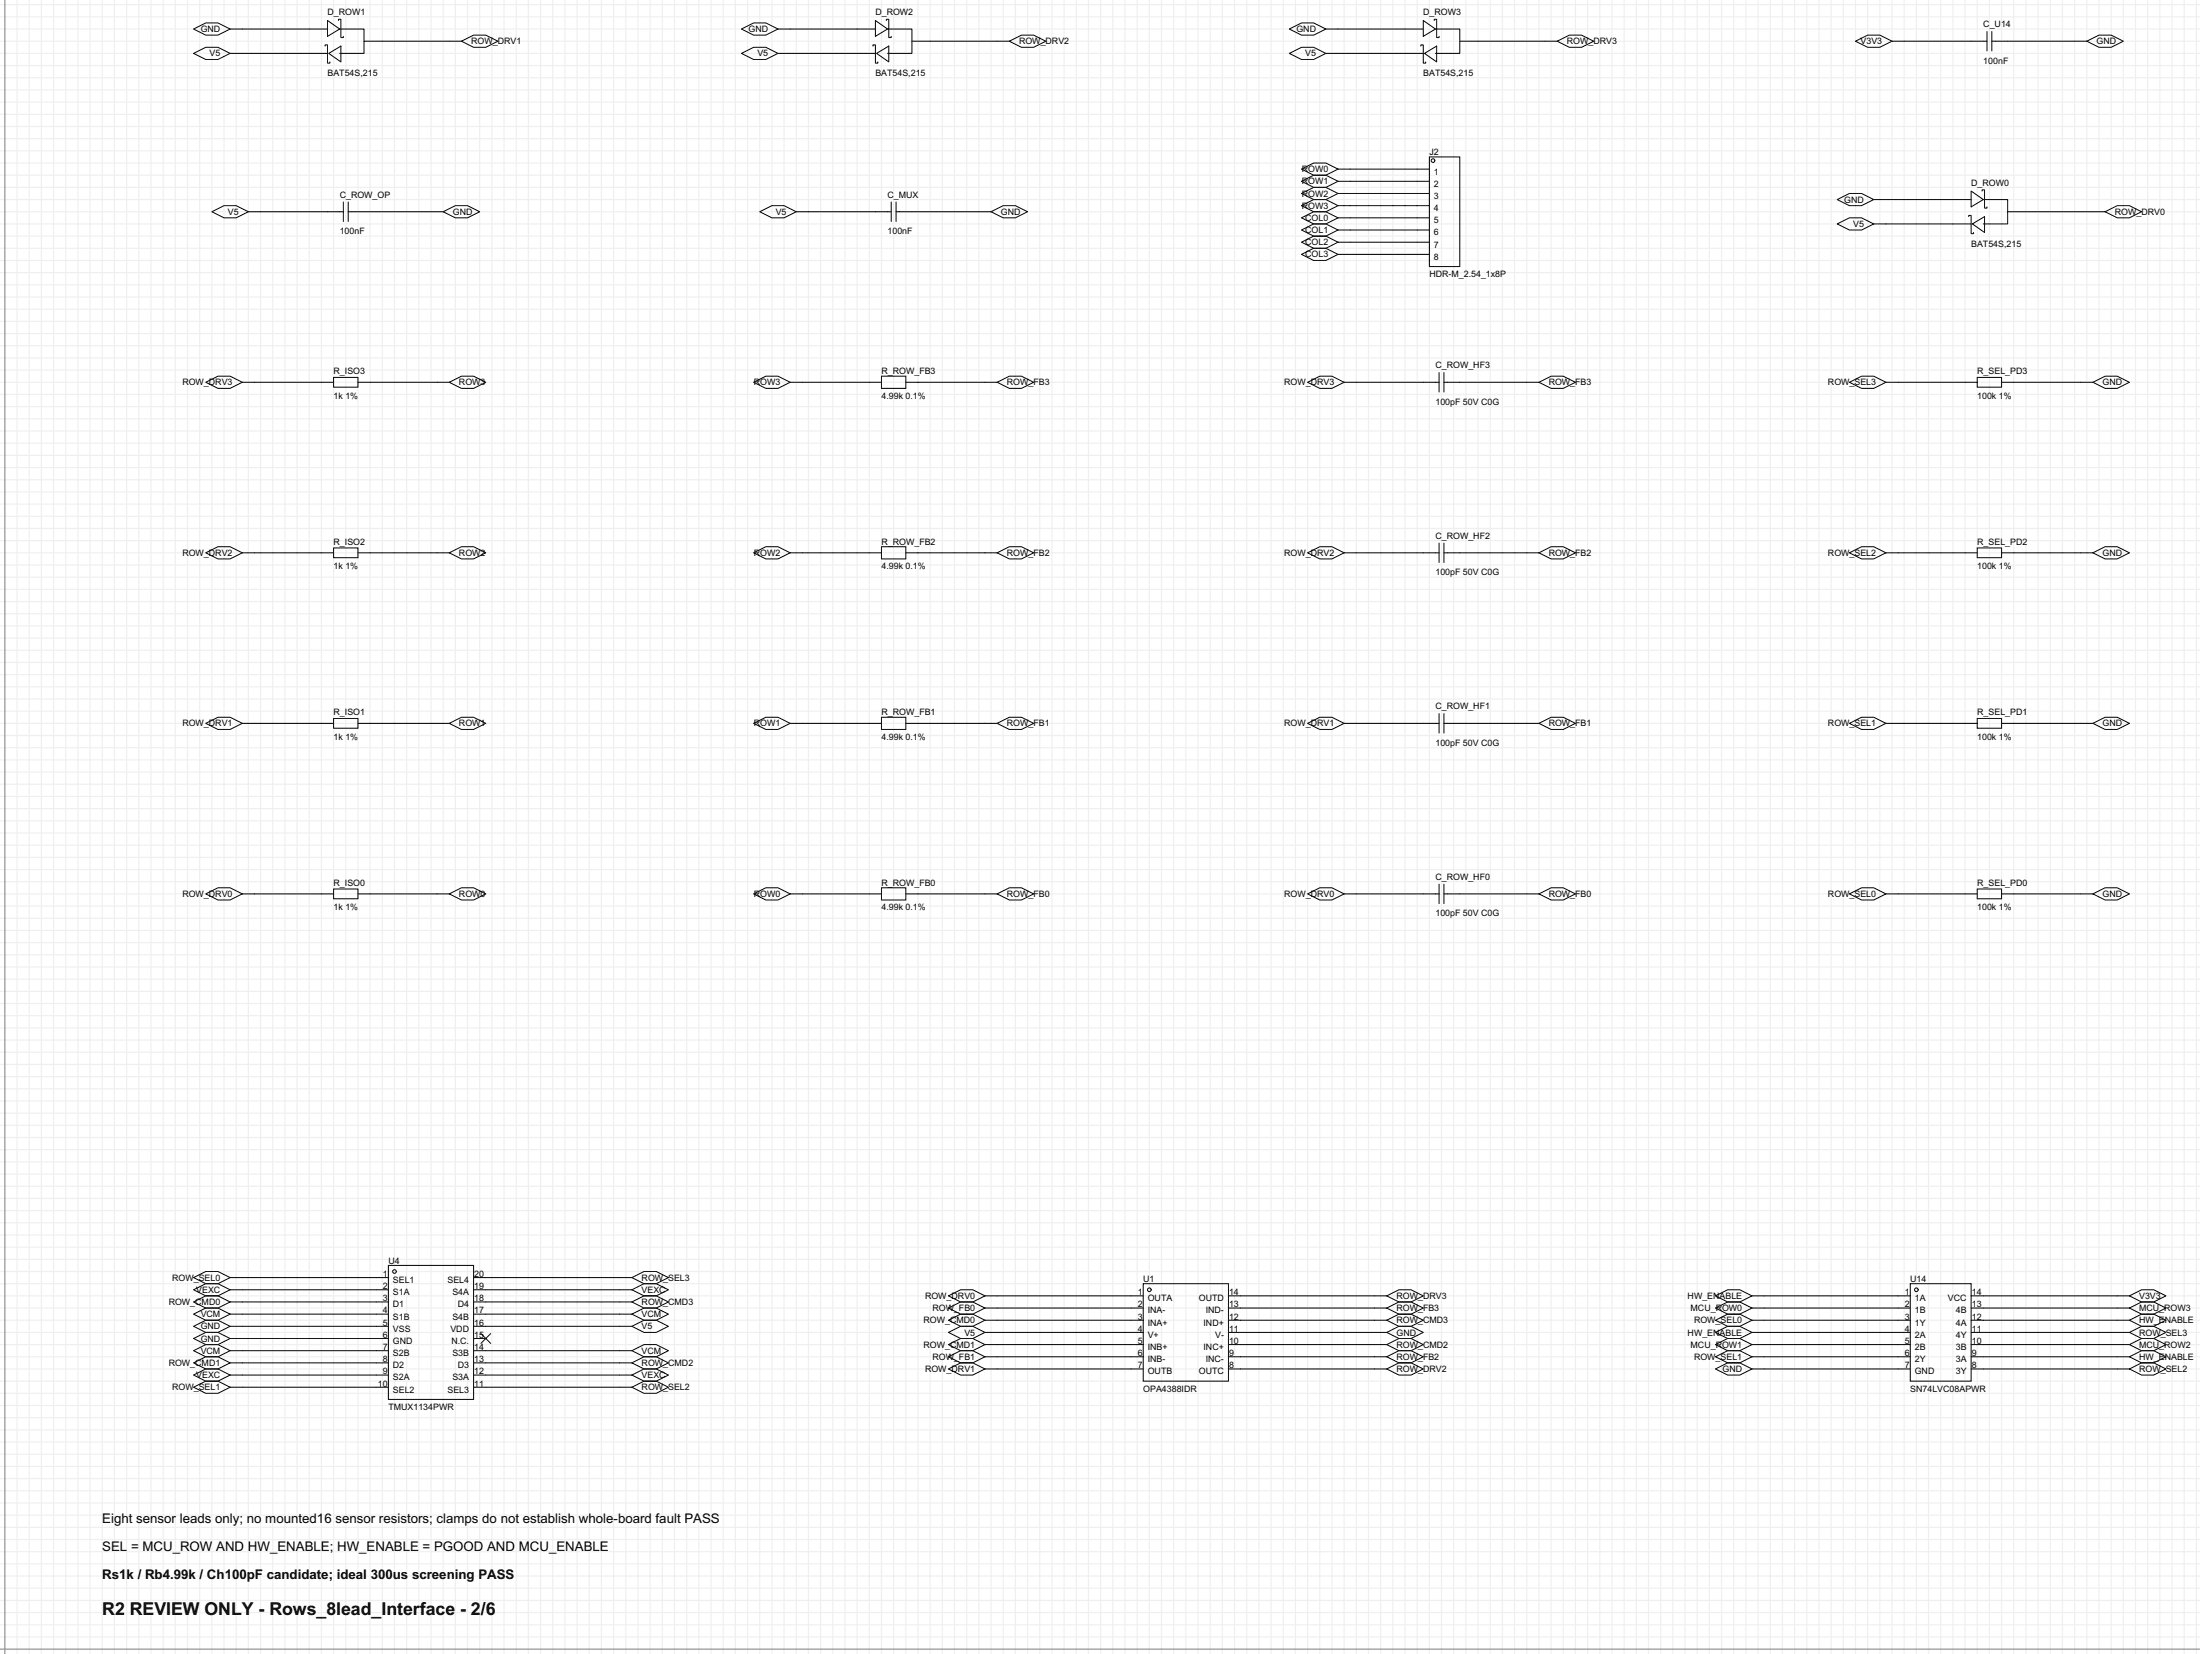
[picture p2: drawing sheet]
<svg xmlns="http://www.w3.org/2000/svg" width="459mm" height="345mm" viewBox="0 0 459 345" stroke-linecap="round" stroke-linejoin="round" font-family="sans-serif">
<g fill="none" stroke="#f0f0eb" stroke-width=".25">
<path d="M1 0v344.9M3.6 0v344.9M6.1 0v344.9M8.6 0v344.9M11.2 0v344.9M13.7 0v344.9M16.3 0v344.9M18.8 0v344.9M21.3 0v344.9M23.9 0v344.9M26.4 0v344.9M29 0v344.9"/>
<path d="M31.5 0v344.9M34 0v344.9M36.6 0v344.9M39.1 0v344.9M41.7 0v344.9M44.2 0v344.9M46.7 0v344.9M49.3 0v344.9M51.8 0v344.9M54.4 0v344.9M56.9 0v344.9M59.4 0v344.9"/>
<path d="M62 0v344.9M64.5 0v344.9M67.1 0v344.9M69.6 0v344.9M72.1 0v344.9M74.7 0v344.9M77.2 0v344.9M79.8 0v344.9M82.3 0v344.9M84.8 0v344.9M87.4 0v344.9M89.9 0v344.9"/>
<path d="M92.5 0v344.9M95 0v344.9M97.5 0v344.9M100.1 0v344.9M102.6 0v344.9M105.2 0v344.9M107.7 0v344.9M110.2 0v344.9M112.8 0v344.9M115.3 0v344.9M117.9 0v344.9M120.4 0v344.9"/>
<path d="M122.9 0v344.9M125.5 0v344.9M128 0v344.9M130.6 0v344.9M133.1 0v344.9M135.6 0v344.9M138.2 0v344.9M140.7 0v344.9M143.3 0v344.9M145.8 0v344.9M148.3 0v344.9M150.9 0v344.9"/>
<path d="M153.4 0v344.9M156 0v344.9M158.5 0v344.9M161 0v344.9M163.6 0v344.9M166.1 0v344.9M168.7 0v344.9M171.2 0v344.9M173.7 0v344.9M176.3 0v344.9M178.8 0v344.9M181.4 0v344.9"/>
<path d="M183.9 0v344.9M186.4 0v344.9M189 0v344.9M191.5 0v344.9M194.1 0v344.9M196.6 0v344.9M199.1 0v344.9M201.7 0v344.9M204.2 0v344.9M206.8 0v344.9M209.3 0v344.9M211.8 0v344.9"/>
<path d="M214.4 0v344.9M216.9 0v344.9M219.5 0v344.9M222 0v344.9M224.5 0v344.9M227.1 0v344.9M229.6 0v344.9M232.2 0v344.9M234.7 0v344.9M237.2 0v344.9M239.8 0v344.9M242.3 0v344.9"/>
<path d="M244.9 0v344.9M247.4 0v344.9M249.9 0v344.9M252.5 0v344.9M255 0v344.9M257.6 0v344.9M260.1 0v344.9M262.6 0v344.9M265.2 0v344.9M267.7 0v344.9M270.3 0v344.9M272.8 0v344.9"/>
<path d="M275.3 0v344.9M277.9 0v344.9M280.4 0v344.9M283 0v344.9M285.5 0v344.9M288 0v344.9M290.6 0v344.9M293.1 0v344.9M295.7 0v344.9M298.2 0v344.9M300.7 0v344.9M303.3 0v344.9"/>
<path d="M305.8 0v344.9M308.4 0v344.9M310.9 0v344.9M313.4 0v344.9M316 0v344.9M318.5 0v344.9M321.1 0v344.9M323.6 0v344.9M326.1 0v344.9M328.7 0v344.9M331.2 0v344.9M333.8 0v344.9"/>
<path d="M336.3 0v344.9M338.8 0v344.9M341.4 0v344.9M343.9 0v344.9M346.5 0v344.9M349 0v344.9M351.5 0v344.9M354.1 0v344.9M356.6 0v344.9M359.2 0v344.9M361.7 0v344.9M364.2 0v344.9"/>
<path d="M366.8 0v344.9M369.3 0v344.9M371.9 0v344.9M374.4 0v344.9M376.9 0v344.9M379.5 0v344.9M382 0v344.9M384.6 0v344.9M387.1 0v344.9M389.6 0v344.9M392.2 0v344.9M394.7 0v344.9"/>
<path d="M397.3 0v344.9M399.8 0v344.9M402.3 0v344.9M404.9 0v344.9M407.4 0v344.9M410 0v344.9M412.5 0v344.9M415 0v344.9M417.6 0v344.9M420.1 0v344.9M422.7 0v344.9M425.2 0v344.9"/>
<path d="M427.7 0v344.9M430.3 0v344.9M432.8 0v344.9M435.4 0v344.9M437.9 0v344.9M440.4 0v344.9M443 0v344.9M445.5 0v344.9M448.1 0v344.9M450.6 0v344.9M453.1 0v344.9M455.7 0v344.9"/>
<path d="M458.2 0v344.9M0 1h459M0 3.5h459M0 6.1h459M0 8.6h459M0 11.1h459M0 13.7h459M0 16.2h459M0 18.8h459M0 21.3h459M0 23.8h459M0 26.4h459"/>
<path d="M0 28.9h459M0 31.5h459M0 34h459M0 36.5h459M0 39.1h459M0 41.6h459M0 44.2h459M0 46.7h459M0 49.2h459M0 51.8h459M0 54.3h459M0 56.9h459"/>
<path d="M0 59.4h459M0 61.9h459M0 64.5h459M0 67h459M0 69.6h459M0 72.1h459M0 74.6h459M0 77.2h459M0 79.7h459M0 82.3h459M0 84.8h459M0 87.3h459"/>
<path d="M0 89.9h459M0 92.4h459M0 95h459M0 97.5h459M0 100h459M0 102.6h459M0 105.1h459M0 107.7h459M0 110.2h459M0 112.7h459M0 115.3h459M0 117.8h459"/>
<path d="M0 120.4h459M0 122.9h459M0 125.4h459M0 128h459M0 130.5h459M0 133.1h459M0 135.6h459M0 138.1h459M0 140.7h459M0 143.2h459M0 145.8h459M0 148.3h459"/>
<path d="M0 150.8h459M0 153.4h459M0 155.9h459M0 158.5h459M0 161h459M0 163.5h459M0 166.1h459M0 168.6h459M0 171.2h459M0 173.7h459M0 176.2h459M0 178.8h459"/>
<path d="M0 181.3h459M0 183.9h459M0 186.4h459M0 188.9h459M0 191.5h459M0 194h459M0 196.6h459M0 199.1h459M0 201.6h459M0 204.2h459M0 206.7h459M0 209.3h459"/>
<path d="M0 211.8h459M0 214.3h459M0 216.9h459M0 219.4h459M0 222h459M0 224.5h459M0 227h459M0 229.6h459M0 232.1h459M0 234.7h459M0 237.2h459M0 239.7h459"/>
<path d="M0 242.3h459M0 244.8h459M0 247.4h459M0 249.9h459M0 252.4h459M0 255h459M0 257.5h459M0 260.1h459M0 262.6h459M0 265.1h459M0 267.7h459M0 270.2h459"/>
<path d="M0 272.8h459M0 275.3h459M0 277.8h459M0 280.4h459M0 282.9h459M0 285.5h459M0 288h459M0 290.5h459M0 293.1h459M0 295.6h459M0 298.2h459M0 300.7h459"/>
<path d="M0 303.2h459M0 305.8h459M0 308.3h459M0 310.9h459M0 313.4h459M0 315.9h459M0 318.5h459M0 321h459M0 323.6h459M0 326.1h459M0 328.6h459M0 331.2h459"/>
<path d="M0 333.7h459M0 336.3h459M0 338.8h459M0 341.3h459M0 343.9h459"/>
</g>
<path d="M1 0v344.9M0 343.9h459" fill="none" stroke="#999" stroke-width=".25"/>
<g fill="none" stroke="#000" stroke-width=".21">
<path d="M40.4 6.1l2.5-1.3h2.6l2.5 1.3-2.5 1.2h-2.6zM40.4 11.1l2.5-1.2h2.6l2.5 1.2-2.5 1.3h-2.6zM48 6.1h20.3M48 11.1h20.3M67.8 9.6v-.2h.5v3.8h.5v-.3M68.3 4.3l2.6 1.8-2.6 1.5zM68.6 11.1l2.5-1.5v3.3zM70.6 4.3v-.3h.5v3.8h.5v-.2M70.9 6.1h5v5h-5M75.9 8.6h20.4M96.3 8.6l2.5-1.3h2.5l2.6 1.3-2.6 1.3h-2.5zM154.7 6.1l2.5-1.3h2.6l2.5 1.3-2.5 1.2h-2.6z"/>
<path d="M154.7 11.1l2.5-1.2h2.6l2.5 1.2-2.5 1.3h-2.6zM162.3 6.1h20.3M162.3 11.1h20.3M182.1 9.6v-.2h.5v3.8h.5v-.3M182.6 4.3l2.6 1.8-2.6 1.5zM182.9 11.1l2.5-1.5v3.3zM184.9 4.3v-.3h.5v3.8h.5v-.2M185.2 6.1h5v5h-5M190.2 8.6h20.4M210.6 8.6l2.5-1.3h2.5l2.6 1.3-2.6 1.3h-2.5zM269 6.1l2.5-1.3h2.6l2.5 1.3-2.5 1.2h-2.6zM269 11.1l2.5-1.2h2.6l2.5 1.2-2.5 1.3h-2.6z"/>
<path d="M276.6 6.1h20.3M276.6 11.1h20.3M296.4 9.6v-.2h.5v3.8h.5v-.3M296.9 4.3l2.6 1.8-2.6 1.5zM297.2 11.1l2.5-1.5v3.3zM299.2 4.3v-.3h.5v3.8h.5v-.2M299.5 6.1h5v5h-5M304.5 8.6h20.4M324.9 8.6l2.5-1.3h2.5l2.6 1.3-2.6 1.3h-2.5zM387.1 8.6l2.5-1.3h2.6l2.5 1.3-2.5 1.3h-2.6zM394.7 8.6h19.8M414.5 6.6v4"/>
<path d="M415.5 8.6h19.9M415.5 6.6v4M435.4 8.6l2.5-1.3h2.5l2.6 1.3-2.6 1.3h-2.5zM271.5 35.3l2.6-1.3h2.5l2.5 1.3-2.5 1.2h-2.5zM271.5 37.8l2.6-1.3h2.5l2.5 1.3-2.5 1.3h-2.5zM279.1 35.3h19.1M279.1 37.8h19.1M298.2 32.7h6.3v22.9h-6.3zM411.2 39.8l2.6 1.8-2.6 1.5zM413.5 39.8v-.2h.5v3.8h.5v-.3M44.2 44.2l2.5-1.3h2.6l2.5 1.3-2.5 1.2h-2.6zM51.8 44.2h19.8"/>
<path d="M71.6 42.1v4.1M72.6 42.1v4.1M72.6 44.2h19.9M92.5 44.2l2.5-1.3h2.5l2.6 1.3-2.6 1.2h-2.5zM158.5 44.2l2.5-1.3h2.6l2.5 1.3-2.5 1.2h-2.6zM166.1 44.2h19.8M185.9 42.1v4.1M186.9 44.2h19.9M186.9 42.1v4.1M206.8 44.2l2.5-1.3h2.5l2.6 1.3-2.6 1.2h-2.5zM271.5 40.3l2.6-1.2h2.5l2.5 1.2-2.5 1.3h-2.5zM271.5 42.9l2.6-1.3h2.5l2.5 1.3-2.5 1.3h-2.5z"/>
<path d="M271.5 45.4l2.6-1.2h2.5l2.5 1.2-2.5 1.3h-2.5zM271.5 48l2.6-1.3h2.5l2.5 1.3-2.5 1.2h-2.5zM271.5 50.5l2.6-1.3h2.5l2.5 1.3-2.5 1.3h-2.5zM271.5 53l2.6-1.2h2.5l2.5 1.2-2.5 1.3h-2.5zM279.1 40.3h19.1M279.1 42.9h19.1M279.1 45.4h19.1M279.1 48h19.1M279.1 50.5h19.1M279.1 53h19.1M383.3 41.6l2.5-1.3h2.6l2.5 1.3-2.5 1.3h-2.6zM383.3 46.7l2.5-1.3h2.6l2.5 1.3-2.5 1.3h-2.6z"/>
<path d="M390.9 41.6h20.3M390.9 46.7h20.3M410.7 45.2v-.3h.5v3.8h.5v-.2M411.5 46.7l2.5-1.5v3.3zM413.8 41.6h5v5.1h-5M418.8 44.2h20.4M439.2 44.2l2.5-1.3h2.5l2.6 1.3-2.6 1.2h-2.5zM42.9 79.7l2.6-1.3h2.5l2.5 1.3-2.5 1.3h-2.5zM50.5 79.7h19.1M69.6 78.7h5.1v2h-5.1zM74.7 79.7h19M93.7 79.7l2.6-1.3h2.5l2.5 1.3-2.5 1.3h-2.5z"/>
<path d="M157.2 79.7l2.6-1.3h2.5l2.5 1.3-2.5 1.3h-2.5zM164.8 79.7h19.1M183.9 78.4h5.1v2.6h-5.1zM189 79.7h19M208 79.7l2.6-1.3h2.5l2.5 1.3-2.5 1.3h-2.5zM272.8 79.7l2.5-1.3h2.6l2.5 1.3-2.5 1.3h-2.6zM280.4 79.7h19.8M300.2 77.7v4M301.2 77.7v4M301.2 79.7h19.9M321.1 79.7l2.5-1.3h2.5l2.6 1.3-2.6 1.3h-2.5zM385.8 79.7l2.6-1.3h2.5l2.5 1.3-2.5 1.3h-2.5z"/>
<path d="M393.4 79.7h19.1M412.5 78.7h5.1v2h-5.1zM417.6 79.7h19M436.6 79.7l2.6-1.3h2.5l2.5 1.3-2.5 1.3h-2.5zM42.9 115.3l2.6-1.3h2.5l2.5 1.3-2.5 1.2h-2.5zM50.5 115.3h19.1M69.6 114.3h5.1v2h-5.1zM74.7 115.3h19M93.7 115.3l2.6-1.3h2.5l2.5 1.3-2.5 1.2h-2.5zM157.2 115.3l2.6-1.3h2.5l2.5 1.3-2.5 1.2h-2.5zM164.8 115.3h19.1M183.9 114h5.1v2.5h-5.1z"/>
<path d="M189 115.3h19M208 115.3l2.6-1.3h2.5l2.5 1.3-2.5 1.2h-2.5zM272.8 115.3l2.5-1.3h2.6l2.5 1.3-2.5 1.2h-2.6zM280.4 115.3h19.8M300.2 113.2v4.1M301.2 113.2v4.1M301.2 115.3h19.9M321.1 115.3l2.5-1.3h2.5l2.6 1.3-2.6 1.2h-2.5zM385.8 115.3l2.6-1.3h2.5l2.5 1.3-2.5 1.2h-2.5zM393.4 115.3h19.1M412.5 114.3h5.1v2h-5.1zM417.6 115.3h19"/>
<path d="M436.6 115.3l2.6-1.3h2.5l2.5 1.3-2.5 1.2h-2.5zM42.9 150.8l2.6-1.2h2.5l2.5 1.2-2.5 1.3h-2.5zM50.5 150.8h19.1M69.6 149.8h5.1v2h-5.1zM74.7 150.8h19M93.7 150.8l2.6-1.2h2.5l2.5 1.2-2.5 1.3h-2.5zM157.2 150.8l2.6-1.2h2.5l2.5 1.2-2.5 1.3h-2.5zM164.8 150.8h19.1M183.9 149.6h5.1v2.5h-5.1zM189 150.8h19M208 150.8l2.6-1.2h2.5l2.5 1.2-2.5 1.3h-2.5zM272.8 150.8l2.5-1.2h2.6l2.5 1.2-2.5 1.3h-2.6z"/>
<path d="M280.4 150.8h19.8M300.2 148.8v4.1M301.2 148.8v4.1M301.2 150.8h19.9M321.1 150.8l2.5-1.2h2.5l2.6 1.2-2.6 1.3h-2.5zM385.8 150.8l2.6-1.2h2.5l2.5 1.2-2.5 1.3h-2.5zM393.4 150.8h19.1M412.5 149.8h5.1v2h-5.1zM417.6 150.8h19M436.6 150.8l2.6-1.2h2.5l2.5 1.2-2.5 1.3h-2.5zM42.9 186.4l2.6-1.3h2.5l2.5 1.3-2.5 1.3h-2.5zM50.5 186.4h19.1"/>
<path d="M69.6 185.4h5.1v2h-5.1zM74.7 186.4h19M93.7 186.4l2.6-1.3h2.5l2.5 1.3-2.5 1.3h-2.5zM157.2 186.4l2.6-1.3h2.5l2.5 1.3-2.5 1.3h-2.5zM164.8 186.4h19.1M183.9 185.1h5.1v2.6h-5.1zM189 186.4h19M208 186.4l2.6-1.3h2.5l2.5 1.3-2.5 1.3h-2.5zM272.8 186.4l2.5-1.3h2.6l2.5 1.3-2.5 1.3h-2.6zM280.4 186.4h19.8M300.2 184.4v4M301.2 186.4h19.9"/>
<path d="M301.2 184.4v4M321.1 186.4l2.5-1.3h2.5l2.6 1.3-2.6 1.3h-2.5zM385.8 186.4l2.6-1.3h2.5l2.5 1.3-2.5 1.3h-2.5zM393.4 186.4h19.1M412.5 185.4h5.1v2h-5.1zM417.6 186.4h19M436.6 186.4l2.6-1.3h2.5l2.5 1.3-2.5 1.3h-2.5zM40.4 266.4l2.5-1.3h2.6l2.5 1.3-2.5 1.3h-2.6zM40.4 268.9l2.5-1.2h2.6l2.5 1.2-2.5 1.3h-2.6zM40.4 271.5l2.5-1.3h2.6l2.5 1.3-2.5 1.3h-2.6zM40.4 274l2.5-1.2h2.6l2.5 1.2-2.5 1.3h-2.6zM40.4 276.6l2.5-1.3h2.6l2.5 1.3-2.5 1.2h-2.6z"/>
<path d="M40.4 279.1l2.5-1.3h2.6l2.5 1.3-2.5 1.3h-2.6zM48 266.4h33M48 268.9h33M48 271.5h33M48 274h33M48 276.6h33M48 279.1h33M81 263.9h17.8v27.9h-17.8zM98.8 266.4h33M98.8 268.9h33M98.8 271.5h33M98.8 274h33"/>
<path d="M98.8 276.6h33M98.8 279.1h2.5M100.3 278.1l2.1 2M102.4 278.1l-2.1 2M131.8 276.6l2.6-1.3h2.5l2.5 1.3-2.5 1.2h-2.5zM131.8 274l2.6-1.2h2.5l2.5 1.2-2.5 1.3h-2.5zM131.8 271.5l2.6-1.3h2.5l2.5 1.3-2.5 1.3h-2.5zM131.8 268.9l2.6-1.2h2.5l2.5 1.2-2.5 1.3h-2.5zM131.8 266.4l2.6-1.3h2.5l2.5 1.3-2.5 1.3h-2.5zM197.9 277.8l2.5-1.2h2.5l2.6 1.2-2.6 1.3h-2.5zM197.9 275.3l2.5-1.3h2.5l2.6 1.3-2.6 1.3h-2.5zM197.9 272.8l2.5-1.3h2.5l2.6 1.3-2.6 1.2h-2.5z"/>
<path d="M197.9 270.2l2.5-1.3h2.5l2.6 1.3-2.6 1.3h-2.5zM205.5 270.2h33M205.5 272.8h33M205.5 275.3h33M205.5 277.8h33M238.5 267.7h17.8v20.3h-17.8zM256.3 270.2h33M256.3 272.8h33M256.3 275.3h33M256.3 277.8h33M289.3 270.2l2.5-1.3h2.6l2.5 1.3-2.5 1.3h-2.6zM289.3 272.8l2.5-1.3h2.6l2.5 1.3-2.5 1.2h-2.6z"/>
<path d="M289.3 275.3l2.5-1.3h2.6l2.5 1.3-2.5 1.3h-2.6zM289.3 277.8l2.5-1.2h2.6l2.5 1.2-2.5 1.3h-2.6zM357.9 270.2l2.5-1.3h2.6l2.5 1.3-2.5 1.3h-2.6zM357.9 272.8l2.5-1.3h2.6l2.5 1.3-2.5 1.2h-2.6zM357.9 275.3l2.5-1.3h2.6l2.5 1.3-2.5 1.3h-2.6zM357.9 277.8l2.5-1.2h2.6l2.5 1.2-2.5 1.3h-2.6zM365.5 270.2h33M365.5 272.8h33M365.5 275.3h33M365.5 277.8h33M398.5 267.7h12.7v20.3h-12.7zM411.2 270.2h33"/>
<path d="M411.2 272.8h33M411.2 275.3h33M411.2 277.8h33M444.2 277.8l2.6-1.2h2.5l2.6 1.2-2.6 1.3h-2.5zM444.2 275.3l2.6-1.3h2.5l2.6 1.3-2.6 1.3h-2.5zM444.2 272.8l2.6-1.3h2.5l2.6 1.3-2.6 1.2h-2.5zM444.2 270.2l2.6-1.3h2.5l2.6 1.3-2.6 1.3h-2.5zM40.4 281.6l2.5-1.2h2.6l2.5 1.2-2.5 1.3h-2.6zM40.4 284.2l2.5-1.3h2.6l2.5 1.3-2.5 1.3h-2.6zM40.4 286.7l2.5-1.2h2.6l2.5 1.2-2.5 1.3h-2.6zM40.4 289.3l2.5-1.3h2.6l2.5 1.3-2.5 1.2h-2.6zM48 281.6h33"/>
<path d="M48 284.2h33M48 286.7h33M48 289.3h33M98.8 281.6h33M98.8 284.2h33M98.8 286.7h33M98.8 289.3h33M131.8 289.3l2.6-1.3h2.5l2.5 1.3-2.5 1.2h-2.5zM131.8 286.7l2.6-1.2h2.5l2.5 1.2-2.5 1.3h-2.5zM131.8 284.2l2.6-1.3h2.5l2.5 1.3-2.5 1.3h-2.5zM131.8 281.6l2.6-1.2h2.5l2.5 1.2-2.5 1.3h-2.5zM197.9 285.5l2.5-1.3h2.5l2.6 1.3-2.6 1.2h-2.5z"/>
<path d="M197.9 282.9l2.5-1.3h2.5l2.6 1.3-2.6 1.3h-2.5zM197.9 280.4l2.5-1.3h2.5l2.6 1.3-2.6 1.2h-2.5zM205.5 280.4h33M205.5 282.9h33M205.5 285.5h33M256.3 280.4h33M256.3 282.9h33M256.3 285.5h33M289.3 280.4l2.5-1.3h2.6l2.5 1.3-2.5 1.2h-2.6zM289.3 282.9l2.5-1.3h2.6l2.5 1.3-2.5 1.3h-2.6zM289.3 285.5l2.5-1.3h2.6l2.5 1.3-2.5 1.2h-2.6zM357.9 280.4l2.5-1.3h2.6l2.5 1.3-2.5 1.2h-2.6z"/>
<path d="M357.9 282.9l2.5-1.3h2.6l2.5 1.3-2.5 1.3h-2.6zM357.9 285.5l2.5-1.3h2.6l2.5 1.3-2.5 1.2h-2.6zM365.5 280.4h33M365.5 282.9h33M365.5 285.5h33M411.2 280.4h33M411.2 282.9h33M411.2 285.5h33M444.2 285.5l2.6-1.3h2.5l2.6 1.3-2.6 1.2h-2.5zM444.2 282.9l2.6-1.3h2.5l2.6 1.3-2.6 1.3h-2.5zM444.2 280.4l2.6-1.3h2.5l2.6 1.3-2.6 1.2h-2.5z"/>
<circle cx="299" cy="33.5" r=".38"/>
<circle cx="82.3" cy="265.1" r=".38"/>
<circle cx="239.8" cy="268.9" r=".38"/>
<circle cx="399.8" cy="268.9" r=".38"/>
</g>
<text font-size="3.7" x="21.3" y="336.8">R2 REVIEW ONLY - Rows_8lead_Interface - 2/6</text>
<g font-size="2.8">
<text x="21.3" y="317.7">Eight sensor leads only; no mounted16 sensor resistors; clamps do not establish whole-board fault PASS</text>
<text x="21.3" y="323.5">SEL = MCU_ROW AND HW_ENABLE; HW_ENABLE = PGOOD AND MCU_ENABLE</text>
<text x="21.3" y="329.3">Rs1k / Rb4.99k / Ch100pF candidate; ideal 300us screening PASS</text>
</g>
<g font-size="1.8">
<text x="68.3" y="3.1">D_ROW1</text>
<text x="182.6" y="3.1">D_ROW2</text>
<text x="296.9" y="3.1">D_ROW3</text>
<text x="413.8" y="5.7">C_U14</text>
<text x="41.9" y="6.7">GND</text>
<text x="43.7" y="11.8">V5</text>
<text x="98.3" y="9.2">ROW_DRV1</text>
<text x="156.2" y="6.7">GND</text>
<text x="158" y="11.8">V5</text>
<text x="212.6" y="9.2">ROW_DRV2</text>
<text x="270.5" y="6.7">GND</text>
<text x="272.3" y="11.8">V5</text>
<text x="326.9" y="9.2">ROW_DRV3</text>
<text x="388.2" y="9.2">V3V3</text>
<text x="437.4" y="9.2">GND</text>
<text x="68.3" y="15.8">BAT54S,215</text>
<text x="182.6" y="15.8">BAT54S,215</text>
<text x="296.9" y="15.8">BAT54S,215</text>
<text x="413.8" y="13.3">100nF</text>
<text x="271.6" y="35.9">ROW0</text>
<text x="298.2" y="32.4">J2</text>
<text x="70.9" y="41.2">C_ROW_OP</text>
<text x="185.2" y="41.2">C_MUX</text>
<text x="271.6" y="38.4">ROW1</text>
<text x="271.6" y="41">ROW2</text>
<text x="299.1" y="36.4">1</text>
<text x="299.1" y="38.9">2</text>
<text x="299.1" y="41.5">3</text>
<text x="411.2" y="38.7">D_ROW0</text>
<text x="47.5" y="44.8">V5</text>
<text x="94.5" y="44.8">GND</text>
<text x="161.8" y="44.8">V5</text>
<text x="208.8" y="44.8">GND</text>
<text x="271.6" y="43.5">ROW3</text>
<text x="272.3" y="46.1">COL0</text>
<text x="299.1" y="44">4</text>
<text x="299.1" y="46.6">5</text>
<text x="384.8" y="42.3">GND</text>
<text x="386.6" y="47.3">V5</text>
<text x="441.2" y="44.8">ROW_DRV0</text>
<text x="70.9" y="48.9">100nF</text>
<text x="185.2" y="48.9">100nF</text>
<text x="272.3" y="48.6">COL1</text>
<text x="272.3" y="51.1">COL2</text>
<text x="272.3" y="53.7">COL3</text>
<text x="299.1" y="49.1">6</text>
<text x="299.1" y="51.6">7</text>
<text x="411.2" y="51.4">BAT54S,215</text>
<text x="298.2" y="57.8">HDR-M_2.54_1x8P</text>
<text x="299.1" y="54.2">8</text>
<text x="299.5" y="76.8">C_ROW_HF3</text>
<text x="38" y="80.4">ROW_DRV3</text>
<text x="69.6" y="78.1">R_ISO3</text>
<text x="69.6" y="83.2">1k 1%</text>
<text x="95.8" y="80.4">ROW3</text>
<text x="157.3" y="80.4">ROW3</text>
<text x="183.9" y="78.1">R_ROW_FB3</text>
<text x="183.9" y="83.2">4.99k 0.1%</text>
<text x="210.1" y="80.4">ROW_FB3</text>
<text x="267.9" y="80.4">ROW_DRV3</text>
<text x="323.1" y="80.4">ROW_FB3</text>
<text x="381.4" y="80.4">ROW_SEL3</text>
<text x="412.5" y="78.1">R_SEL_PD3</text>
<text x="412.5" y="83.2">100k 1%</text>
<text x="438.7" y="80.4">GND</text>
<text x="299.5" y="84.4">100pF 50V C0G</text>
<text x="69.6" y="113.6">R_ISO2</text>
<text x="183.9" y="113.6">R_ROW_FB2</text>
<text x="299.5" y="112.4">C_ROW_HF2</text>
<text x="412.5" y="113.6">R_SEL_PD2</text>
<text x="38" y="115.9">ROW_DRV2</text>
<text x="69.6" y="118.7">1k 1%</text>
<text x="95.8" y="115.9">ROW2</text>
<text x="157.3" y="115.9">ROW2</text>
<text x="183.9" y="118.7">4.99k 0.1%</text>
<text x="210.1" y="115.9">ROW_FB2</text>
<text x="267.9" y="115.9">ROW_DRV2</text>
<text x="299.5" y="120">100pF 50V C0G</text>
<text x="323.1" y="115.9">ROW_FB2</text>
<text x="381.4" y="115.9">ROW_SEL2</text>
<text x="412.5" y="118.7">100k 1%</text>
<text x="438.7" y="115.9">GND</text>
<text x="69.6" y="149.2">R_ISO1</text>
<text x="183.9" y="149.2">R_ROW_FB1</text>
<text x="299.5" y="147.9">C_ROW_HF1</text>
<text x="412.5" y="149.2">R_SEL_PD1</text>
<text x="38" y="151.5">ROW_DRV1</text>
<text x="69.6" y="154.3">1k 1%</text>
<text x="95.8" y="151.5">ROW1</text>
<text x="157.3" y="151.5">ROW1</text>
<text x="183.9" y="154.3">4.99k 0.1%</text>
<text x="210.1" y="151.5">ROW_FB1</text>
<text x="267.9" y="151.5">ROW_DRV1</text>
<text x="299.5" y="155.5">100pF 50V C0G</text>
<text x="323.1" y="151.5">ROW_FB1</text>
<text x="381.4" y="151.5">ROW_SEL1</text>
<text x="412.5" y="154.3">100k 1%</text>
<text x="438.7" y="151.5">GND</text>
<text x="69.6" y="184.8">R_ISO0</text>
<text x="183.9" y="184.8">R_ROW_FB0</text>
<text x="299.5" y="183.5">C_ROW_HF0</text>
<text x="412.5" y="184.8">R_SEL_PD0</text>
<text x="38" y="187">ROW_DRV0</text>
<text x="69.6" y="189.8">1k 1%</text>
<text x="95.8" y="187">ROW0</text>
<text x="157.3" y="187">ROW0</text>
<text x="183.9" y="189.8">4.99k 0.1%</text>
<text x="210.1" y="187">ROW_FB0</text>
<text x="267.9" y="187">ROW_DRV0</text>
<text x="299.5" y="191.1">100pF 50V C0G</text>
<text x="323.1" y="187">ROW_FB0</text>
<text x="381.4" y="187">ROW_SEL0</text>
<text x="412.5" y="189.8">100k 1%</text>
<text x="438.7" y="187">GND</text>
<text x="81" y="263.5">U4</text>
<text x="35.9" y="267">ROW_SEL0</text>
<text x="40.9" y="269.6">VEXC</text>
<text x="79.9" y="266.3">1</text>
<text x="79.9" y="268.8">2</text>
<text x="82" y="267.5">SEL1</text>
<text x="93.3" y="267.5">SEL4</text>
<text x="98.9" y="268.8">19</text>
<text x="98.9" y="266.3">20</text>
<text x="133.9" y="269.6">VEXC</text>
<text x="133.9" y="267">ROW_SEL3</text>
<text x="238.5" y="267.3">U1</text>
<text x="398.5" y="267.3">U14</text>
<text x="35.2" y="272.1">ROW_CMD0</text>
<text x="41.9" y="274.7">VCM</text>
<text x="79.9" y="271.3">3</text>
<text x="79.9" y="273.9">4</text>
<text x="82" y="270.1">S1A</text>
<text x="82" y="272.6">D1</text>
<text x="82" y="275.2">S1B</text>
<text x="94.4" y="275.2">S4B</text>
<text x="94.4" y="270.1">S4A</text>
<text x="95.5" y="272.6">D4</text>
<text x="98.9" y="273.9">17</text>
<text x="98.9" y="271.3">18</text>
<text x="133.9" y="274.7">VCM</text>
<text x="133.9" y="272.1">ROW_CMD3</text>
<text x="192.7" y="275.9">ROW_CMD0</text>
<text x="193" y="270.9">ROW_DRV0</text>
<text x="194.5" y="273.4">ROW_FB0</text>
<text x="237.4" y="275.2">3</text>
<text x="237.4" y="272.6">2</text>
<text x="237.4" y="270.1">1</text>
<text x="239.4" y="273.9">INA-</text>
<text x="239.4" y="271.3">OUTA</text>
<text x="250.1" y="271.3">OUTD</text>
<text x="251.5" y="273.9">IND-</text>
<text x="256.4" y="270.1">14</text>
<text x="256.4" y="272.6">13</text>
<text x="256.4" y="275.2">12</text>
<text x="291.3" y="270.9">ROW_DRV3</text>
<text x="291.3" y="273.4">ROW_FB3</text>
<text x="291.3" y="275.9">ROW_CMD3</text>
<text x="352.1" y="270.9">HW_ENABLE</text>
<text x="352.7" y="273.4">MCU_ROW0</text>
<text x="353.4" y="275.9">ROW_SEL0</text>
<text x="397.4" y="270.1">1</text>
<text x="397.4" y="272.6">2</text>
<text x="397.4" y="275.2">3</text>
<text x="399.5" y="271.3">1A</text>
<text x="399.5" y="273.9">1B</text>
<text x="406.4" y="271.3">VCC</text>
<text x="408" y="273.9">4B</text>
<text x="411.4" y="275.2">12</text>
<text x="411.4" y="272.6">13</text>
<text x="411.4" y="270.1">14</text>
<text x="446.3" y="275.9">HW_ENABLE</text>
<text x="446.3" y="273.4">MCU_ROW3</text>
<text x="446.3" y="270.9">V3V3</text>
<text x="41.9" y="277.2">GND</text>
<text x="41.9" y="279.7">GND</text>
<text x="79.9" y="276.4">5</text>
<text x="79.9" y="279">6</text>
<text x="79.9" y="281.5">7</text>
<text x="82" y="277.7">VSS</text>
<text x="82" y="280.2">GND</text>
<text x="94" y="277.7">VDD</text>
<text x="94.2" y="280.2">N.C.</text>
<text x="98.9" y="281.5">14</text>
<text x="98.9" y="279">15</text>
<text x="98.9" y="276.4">16</text>
<text x="133.9" y="277.2">V5</text>
<text x="192.7" y="281">ROW_CMD1</text>
<text x="201.2" y="278.5">V5</text>
<text x="237.4" y="280.2">5</text>
<text x="237.4" y="277.7">4</text>
<text x="239.4" y="281.5">INB+</text>
<text x="239.4" y="279">V+</text>
<text x="239.4" y="276.4">INA+</text>
<text x="251.1" y="276.4">IND+</text>
<text x="251.1" y="281.5">INC+</text>
<text x="253.5" y="279">V-</text>
<text x="256.4" y="277.7">11</text>
<text x="256.4" y="280.2">10</text>
<text x="291.3" y="278.5">GND</text>
<text x="291.3" y="281">ROW_CMD2</text>
<text x="352.1" y="278.5">HW_ENABLE</text>
<text x="352.7" y="281">MCU_ROW1</text>
<text x="397.4" y="277.7">4</text>
<text x="397.4" y="280.2">5</text>
<text x="399.5" y="276.4">1Y</text>
<text x="399.5" y="279">2A</text>
<text x="399.5" y="281.5">2B</text>
<text x="408" y="281.5">3B</text>
<text x="408" y="279">4Y</text>
<text x="408" y="276.4">4A</text>
<text x="411.4" y="280.2">10</text>
<text x="411.4" y="277.7">11</text>
<text x="446.3" y="281">MCU_ROW2</text>
<text x="446.3" y="278.5">ROW_SEL3</text>
<text x="35.2" y="284.8">ROW_CMD1</text>
<text x="40.9" y="287.4">VEXC</text>
<text x="41.9" y="282.3">VCM</text>
<text x="79.9" y="284">8</text>
<text x="79.9" y="286.6">9</text>
<text x="82" y="282.8">S2B</text>
<text x="82" y="285.3">D2</text>
<text x="82" y="287.9">S2A</text>
<text x="94.4" y="287.9">S3A</text>
<text x="94.4" y="282.8">S3B</text>
<text x="95.5" y="285.3">D3</text>
<text x="98.9" y="286.6">12</text>
<text x="98.9" y="284">13</text>
<text x="133.9" y="287.4">VEXC</text>
<text x="133.9" y="284.8">ROW_CMD2</text>
<text x="133.9" y="282.3">VCM</text>
<text x="193" y="286.1">ROW_DRV1</text>
<text x="194.5" y="283.6">ROW_FB1</text>
<text x="237.4" y="285.3">7</text>
<text x="237.4" y="282.8">6</text>
<text x="239.4" y="286.6">OUTB</text>
<text x="239.4" y="284">INB-</text>
<text x="250.1" y="286.6">OUTC</text>
<text x="251.5" y="284">INC-</text>
<text x="256.4" y="282.8">9</text>
<text x="256.4" y="285.3">8</text>
<text x="291.3" y="283.6">ROW_FB2</text>
<text x="291.3" y="286.1">ROW_DRV2</text>
<text x="353.4" y="283.6">ROW_SEL1</text>
<text x="359.4" y="286.1">GND</text>
<text x="397.4" y="282.8">6</text>
<text x="397.4" y="285.3">7</text>
<text x="399.5" y="284">2Y</text>
<text x="399.5" y="286.6">GND</text>
<text x="408" y="286.6">3Y</text>
<text x="408" y="284">3A</text>
<text x="411.4" y="285.3">8</text>
<text x="411.4" y="282.8">9</text>
<text x="446.3" y="286.1">ROW_SEL2</text>
<text x="446.3" y="283.6">HW_ENABLE</text>
<text x="35.9" y="289.9">ROW_SEL1</text>
<text x="78.8" y="289.1">10</text>
<text x="81" y="294">TMUX1134PWR</text>
<text x="82" y="290.4">SEL2</text>
<text x="93.3" y="290.4">SEL3</text>
<text x="98.9" y="289.1">11</text>
<text x="133.9" y="289.9">ROW_SEL2</text>
<text x="238.5" y="290.2">OPA4388IDR</text>
<text x="398.5" y="290.2">SN74LVC08APWR</text>
</g>
</svg>
